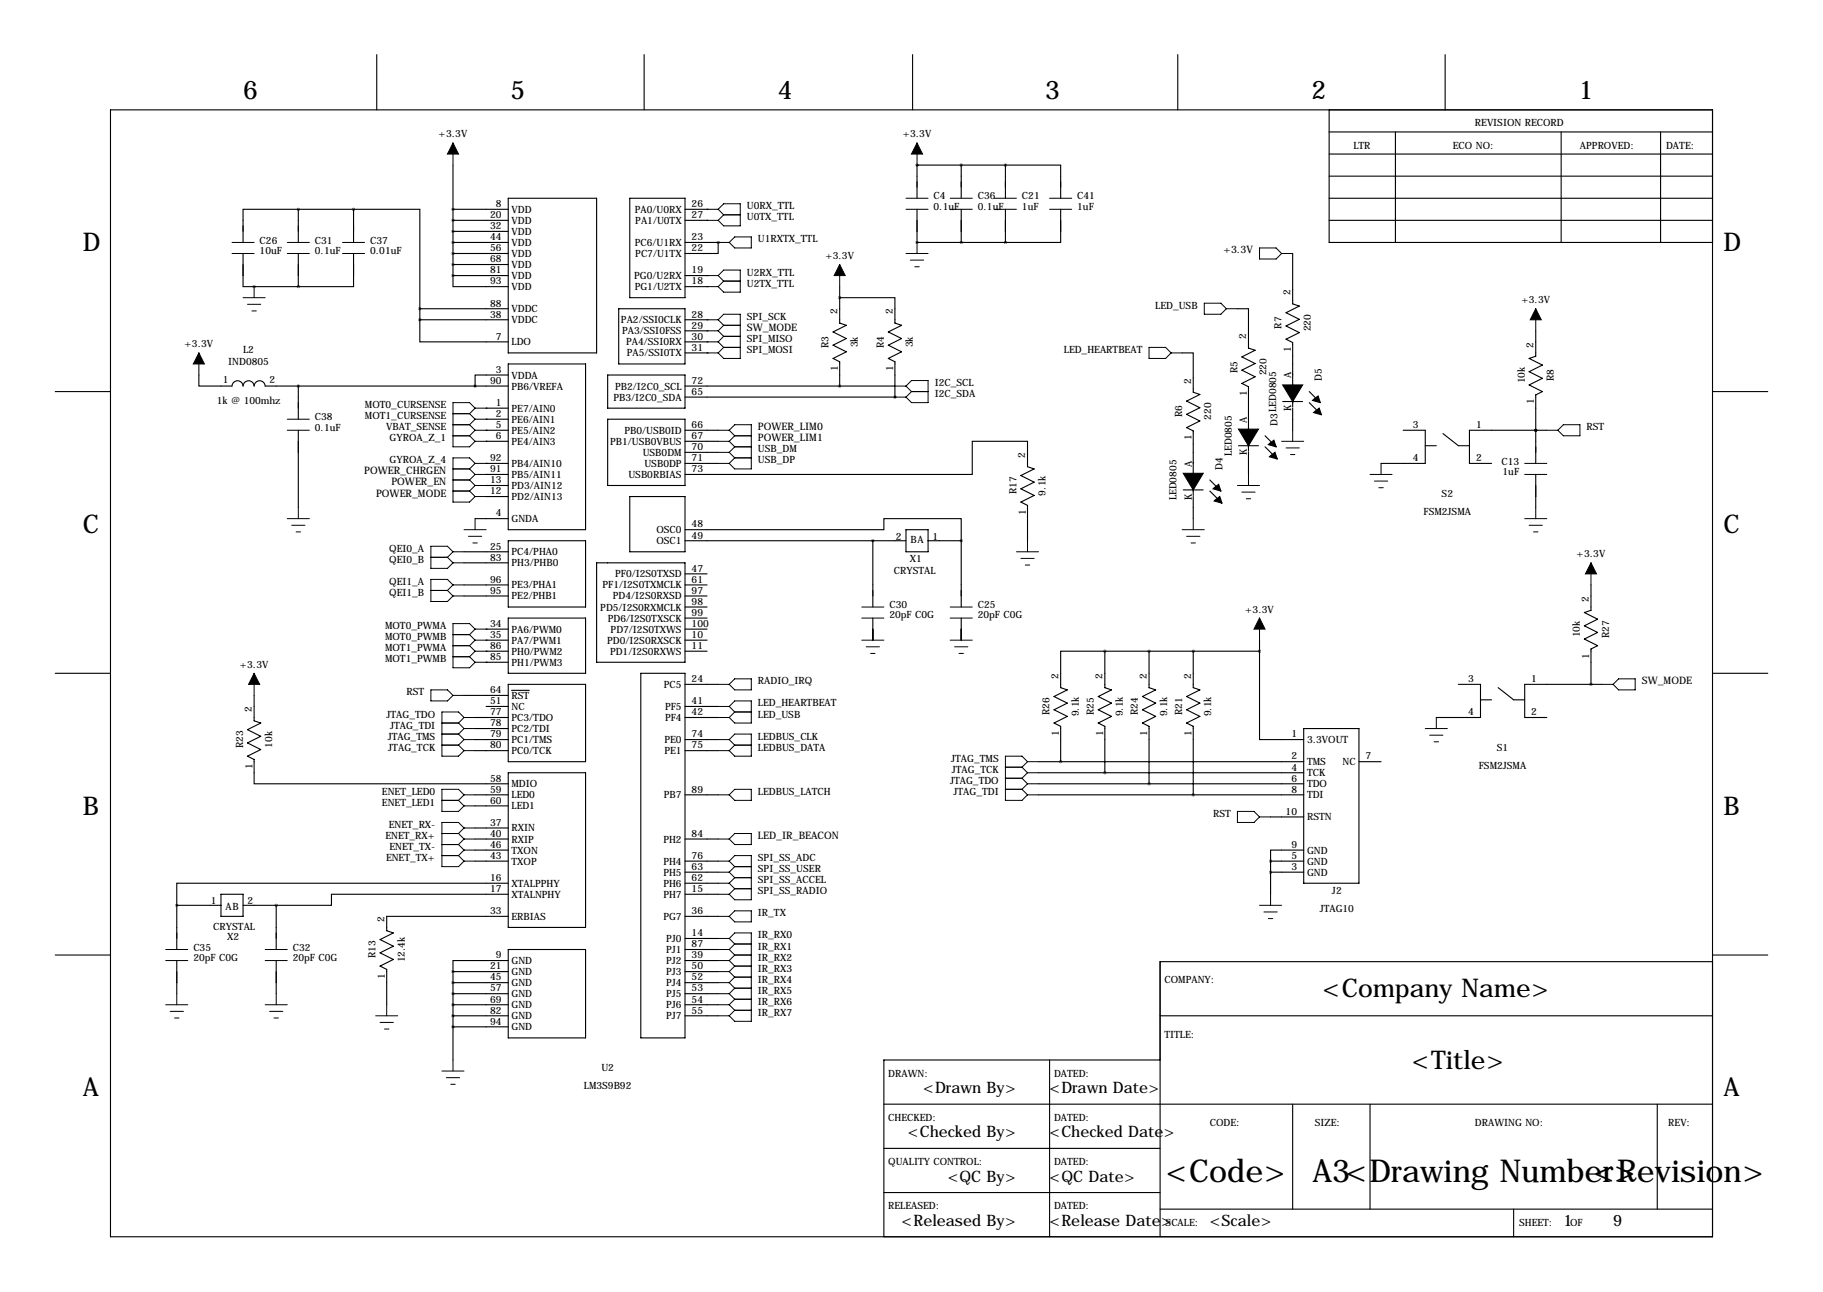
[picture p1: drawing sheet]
<svg xmlns="http://www.w3.org/2000/svg" width="419mm" height="297mm" viewBox="0 0 419 297" stroke-linecap="round" stroke-linejoin="round" font-family="sans-serif">
<g fill="none" stroke="#000" stroke-width=".25">
<path d="M86.6 12.6v12.7M148.1 12.6v12.7M209.8 12.6v12.7M270.8 12.6v12.7M332.2 12.6v12.7M25.4 25.3h368.3v259h-368.3zM104.1 38v25.4M210.8 38h.1M210.8 38v7.6M210.8 38h20.3M221 38v7.6M231.1 38h12.7v7.6"/>
<path d="M231.1 38v7.6M305.6 30.3h88.1M305.6 35.4h88.1M305.6 25.3v30.4h88.1M320.8 30.3v25.4M358.9 30.3v25.4M381.8 30.3v25.4M55.9 58.3v7.6h2.5M68.6 48.1h-12.7v7.6M68.6 48.1h12.7M68.6 48.1v7.6M68.6 58.3v7.6"/>
<path d="M81.3 48.1h15.2v22.9M81.3 58.3v7.6h-12.7M81.3 48.1v7.6M104.1 50.7h12.7M104.1 55.7h12.7M104.1 48.1h12.7M104.1 58.3h12.7M104.1 53.2h12.7M116.8 45.6h20.4v35.5h-20.4zM144.8 45.6h12.7v22.8h-12.7zM157.5 50.7h5.1M157.5 55.7h7.6"/>
<path d="M157.5 48.1h5.1M162.6 48.1h.1M162.6 50.7h.1M165.1 55.7h.1M165.1 55.7v2.6h-7.6M210.8 55.7h.1M210.8 55.7h20.3M210.8 48.1v7.6M221 48.1v7.6M231.1 48.1v7.6M243.8 48.1v7.6h-12.7M297.2 58.3v11.6l1.5 .5-3 1.5 3 1.5-3 1.5 3 1.6-3 1.5 1.5 .8v14.8"/>
<path d="M305.6 40.5h88.1M305.6 45.6h88.1M305.6 50.7h88.1M58.4 65.9h.1M58.4 65.9h10.2M96.5 73.5v5.1h20.3M96.5 71h20.3M96.5 73.5h20.3M96.5 71v2.5M104.1 63.4v2.5h12.7M104.1 63.4h12.7M104.1 60.8h12.7"/>
<path d="M142.2 71h15.3v12.7h-15.3zM157.5 78.6h5.1M157.5 65.9h5.1M157.5 63.4h5.1M157.5 73.5h5.1M157.5 76.1h5.1M162.6 73.5h.1M162.6 78.6h.1M162.6 63.4h.1M162.6 65.9h.1M162.6 76.1h.1M193 68.4h12.7v5.9l1.6 .5-3.1 1.5 3.1 1.5-3.1 1.6 3.1 1.5-3.1 1.5 1.5 .8v8.1"/>
<path d="M193 65.9v8.4l1.6 .5-3.1 1.5 3.1 1.5-3.1 1.6 3.1 1.5-3.1 1.5 1.5 .8v5.6M284.5 71h2.5v9l1.5 .5-3 1.6 3 1.5-3 1.5 3 1.5-3 1.5 1.5 .8v14.8M353.1 76.1v5.8l-1.6 .5 3.1 1.5-3.1 1.6 3.1 1.5-3.1 1.5 3.1 1.5-1.5 .8v15.7M12.7 90h12.7M45.7 86.2v2.6l7.6-.1a1.27 1.27 0 0 1 1.3-1.2 1.27 1.27 0 0 1 1.3 1.3 1.27 1.27 0 0 1 1.2-1.3 1.27 1.27 0 0 1 1.3 1.3 1.27 1.27 0 0 1 1.3-1.3 1.27 1.27 0 0 1 1.3 1.3h55.8M68.6 88.8v7.6M68.6 98.9v17.8M111.8 93.8h.1M111.8 96.4h.1M111.8 98.9h.1M111.8 93.8h5M111.8 96.4h5"/>
<path d="M111.8 98.9h5M116.8 86.2h-7.6v2.6M116.8 83.7h17.8v38.1h-17.8zM139.7 86.2h17.8v7.6h-17.8zM139.7 96.4h17.8v15.2h-17.8zM157.5 81.1h5.1M157.5 98.9h7.6M157.5 91.3h48.2M157.5 88.8h48.2M162.6 81.1h.1M205.7 91.3h.1M271.8 81.1h2.5v9.1l1.5 .5-3 1.5 3 1.5-3 1.6 3 1.5-3 1.5 1.5 .8v14.8"/>
<path d="M294.9 92.3h4.6M297.2 93.8v5.1M301 90l2.5 2.6M301 92.6l2.5 2.5M322.6 98.9h5.1v7.6h-10.2M331.7 99.7l3.6 2.8h2.5M353.1 98.9h.1M355.6 98.9h-17.8v7.6h5.1M393.7 90h12.7M109.2 119.2h7.6M111.8 101.5h.1M111.8 106.5h.1"/>
<path d="M111.8 109.1h.1M111.8 111.6h.1M111.8 114.2h.1M111.8 111.6h5M111.8 114.2h5M111.8 101.5h5M111.8 106.5h5M111.8 109.1h5M144.8 114.2h12.7v12.7h-12.7zM157.5 109.1h66v-7.6h12.7v5.8l1.5 .5-3 1.5 3 1.6-3 1.5 3 1.5-3 1.5 1.5 .8v8.1M157.5 101.5h7.6M157.5 104h7.6"/>
<path d="M157.5 106.5h7.6M272 112.6h4.6M274.3 114.2v5M278.1 110.3l2.6 2.6M278.1 112.9l2.6 2.5M284.7 102.5h4.6M287 104v5.1M290.8 100.2l2.6 2.5M290.8 102.7l2.6 2.6M327.7 102.5h2.5M353.1 109.1v7.6M106.7 126.9h10.1"/>
<path d="M106.7 129.4h10.1M106.7 134.5h10.1M106.7 137h10.1M116.8 124.3h17.8v15.3h-17.8zM137.2 129.4h20.3v22.9h-20.3zM157.5 121.8h45.7v-2.6h17.8v5.1M157.5 124.3h50.8M157.5 139.6h5.1M157.5 131.9h5.1M157.5 134.5h5.1M157.5 137h5.1M200.7 124.3v15.3"/>
<path d="M208.3 121.8h5.1v5.1h-5.1zM213.4 124.3h7.6M221 124.3v15.3M365.8 134.5v5.8l-1.6 .5 3.1 1.6-3.1 1.5 3.1 1.5-3.1 1.5 3.1 1.5-1.5 .8v8.1M12.7 154.8h12.7M58.4 159.9v5.8l1.5 .5-3 1.6 3 1.5-3 1.5 3 1.5-3 1.5 1.5 .8v5.6h58.4M106.7 159.9h10.1M111.8 144.6h.1M111.8 147.2h.1M111.8 149.7h.1M111.8 152.3h.1M111.8 152.3h5"/>
<path d="M111.8 147.2h5M111.8 149.7h5M111.8 144.6h5M116.8 142.1h17.8v12.7h-17.8zM116.8 157.3h17.8v17.8h-17.8zM117.6 158.7h4.1M147.3 154.8h10.2v83.8h-10.2zM157.5 157.3h7.6M157.5 142.1h5.1M157.5 147.2h5.1M157.5 149.7h5.1M157.5 144.6h5.1"/>
<path d="M200.7 142.1v5.1M221 142.1v5.1M254 149.7h-10.2v8.4l1.6 .5-3.1 1.5 3.1 1.6-3.1 1.5 3.1 1.5-3.1 1.5 1.5 .8v8.1M254 149.7h35.6M254 149.7v8.4l1.5 .5-3 1.5 3 1.6-3 1.5 3 1.5-3 1.5 1.5 .8v10.7M264.2 149.7v8.4l1.5 .5-3.1 1.5 3.1 1.6-3.1 1.5 3.1 1.5-3.1 1.5 1.6 .8v13.2M274.3 149.7v8.4l1.5 .5-3 1.5 3 1.6-3 1.5 3 1.5-3 1.5 1.5 .8v15.7M289.6 149.7v20.3h10.1M289.6 147.2v2.5M335.3 157.3h5.1v7.7h-10.2M344.4 158.1l3.6 2.8h2.5M368.3 157.3h-17.8v7.7h5.1"/>
<path d="M393.7 154.8h12.7M109.2 165h7.6M109.2 170h7.6M109.2 172.6h7.6M109.2 167.5h7.6M111.8 162.4h5M116.8 177.7h17.8v35.5h-17.8zM157.5 162.4h7.6M157.5 165h7.6M157.5 170h7.6M157.5 172.6h7.6M238.8 175.1h60.9"/>
<path d="M238.8 177.7h60.9M299.7 167.5h12.7v35.6h-12.7zM312.4 175.1h5.1M340.4 160.9h2.5M109.2 190.4h7.6M109.2 192.9h7.6M109.2 198h7.6M109.2 195.4h7.6M109.2 182.7h7.6M109.2 185.3h7.6M157.5 192.9h7.6M157.5 198h7.6"/>
<path d="M157.5 182.7h7.6M238.8 180.2h60.9M238.8 182.7h60.9M292.1 198h7.6M292.1 187.8h7.6M292.1 198v7.6M299.7 195.4h-7.6v2.6M12.7 219.6h12.7M40.6 208.1v10.2M40.6 208.1h10.2M50.8 205.6h5.1v5.1h-5.1zM55.9 208.1h7.6"/>
<path d="M63.5 208.1v10.2M116.8 205.6h-40.6v2.5h-12.7M116.8 203.1h-76.2v5M116.8 218.3h17.8v20.3h-17.8zM116.8 210.7h-27.9v3.3l1.5 .5-3 1.5 3 1.5-3 1.6 3 1.5-3 1.5 1.5 .8v8.1M157.5 218.3h7.6M157.5 215.8h7.6M157.5 205.6h7.6M157.5 203.1h7.6M157.5 210.7h7.6M157.5 200.5h7.6M292.1 200.5h7.6"/>
<path d="M393.7 219.6h12.7M40.6 220.8v7.7M63.5 220.8v7.7M104.1 233.5h12.7M104.1 223.4h12.7M104.1 225.9h12.7M104.1 228.5h12.7M104.1 231h12.7M104.1 236.1h12.7M104.1 223.4v20.3M116.8 220.8h-12.7v2.6M157.5 233.5h7.6"/>
<path d="M157.5 220.8h7.6M157.5 223.4h7.6M157.5 225.9h7.6M157.5 228.5h7.6M157.5 231h7.6M266.7 233.5h127M393.7 221.1h-127v63.2M203.2 253.9h190.5M241.3 243.7v40.6M266.7 243.7h-63.5v40.6M297.2 253.9v24.1M315 253.9v24.1"/>
<path d="M381 253.9v24.1M203.2 264h63.5M203.2 274.2h63.5M266.7 278h127M348 278v6.3"/>
</g>
<g fill="none" stroke="#000" stroke-width=".23">
<path d="M104.1 32.9v5.1M210.8 32.9v5.1M53.3 55.7h5.1M53.3 58.3h5.1M66 55.7h5.1M66 58.3h5.1M78.7 55.7h5.1M78.7 58.3h5.1M162.6 48.1h2.5M162.6 50.7h2.5M165.1 55.7h2.5M165.1 48.1l1.3-1.3h3.8v5.1h-3.8l-1.3-1.2"/>
<path d="M165.1 48.1l1.3 1.3M166.4 49.4h3.8M166.4 49.4l-1.3 1.3M167.6 55.7l1.3-1.2h3.8v2.5h-3.8zM208.3 45.6h5.1M208.3 48.1h5.1M208.3 58.3h5.1M209.3 59.8h3M210.8 55.7v2.6M218.4 45.6h5.1M218.4 48.1h5.1M228.6 45.6h5.1"/>
<path d="M228.6 48.1h5.1M241.3 45.6h5.1M241.3 48.1h5.1M289.6 57h3.8l1.2 1.3-1.2 1.2h-3.8zM294.6 58.3h2.6M55.9 68.4h5.1M56.9 70h3M57.9 71.5h1M58.4 65.9v2.5M162.6 73.5h2.5M162.6 78.6h2.5M162.6 63.4h2.5"/>
<path d="M162.6 65.9h2.5M162.6 76.1h2.5M165.1 73.5l1.3-1.3h3.8v10.2h-3.8l-1.3-1.3M165.1 73.5l1.3 1.3M165.1 63.4l1.3-1.3h3.8v5.1h-3.8l-1.3-1.3M165.1 78.6l1.3 1.3M165.1 63.4l1.3 1.2M165.1 76.1l1.3 1.2M166.4 64.6l-1.3 1.3M166.4 74.8l-1.3 1.3M166.4 74.8h3.8M166.4 79.9h3.8"/>
<path d="M166.4 77.3h3.8M166.4 77.3l-1.3 1.3M166.4 79.9l-1.3 1.2M166.4 64.6h3.8M193 60.8v5.1M210.3 61.3h1M264.2 79.9h3.8l1.2 1.2-1.2 1.3h-3.8zM276.9 69.7h3.8l1.2 1.3-1.2 1.2h-3.8zM281.9 71h2.6M353.1 71v5.1M45.7 81.1v5.1M66 96.4h5.1"/>
<path d="M66 98.9h5.1M104.1 97.6h3.8M104.1 95.1h3.8M107.9 95.1l1.3 1.3M107.9 97.6l1.3 1.3M109.2 96.4h2.6M109.2 98.9h2.6M109.2 93.8l-1.3-1.2h-3.8v10.1h3.8l1.3-1.2M109.2 93.8h2.6M109.2 93.8l-1.3 1.3M109.2 96.4l-1.3 1.2M109.2 98.9l-1.3 1.3"/>
<path d="M162.6 81.1h2.5M165.1 98.9h2.5M167.6 98.9l1.3-1.3h3.8v10.2h-3.8l-1.3-1.3M167.6 98.9l1.3 1.3M205.7 91.3h2.6M205.7 88.8h2.6M208.3 88.8l1.2-1.3h3.9v5.1h-3.9l-1.2-1.3M208.3 88.8l1.2 1.2M209.5 90h3.9M209.5 90l-1.2 1.3M269.2 81.1h2.6M297.2 98.9v2.6"/>
<path d="M355.6 98.9h2.5M359.4 97.6h3.8v2.6h-3.8l-1.3-1.3zM66 119.2h5.1M68.6 116.7v2.5M104.1 100.2h3.8M104.1 107.8h3.8M104.1 110.3h3.8M104.1 112.9h3.8M107.9 100.2l1.3 1.3M107.9 107.8l1.3 1.3M107.9 110.3l1.3 1.3M107.9 112.9l1.3 1.3"/>
<path d="M109.2 106.5h2.6M109.2 109.1h2.6M109.2 106.5l-1.3-1.2h-3.8v10.1h3.8l1.3-1.2M109.2 106.5l-1.3 1.3M109.2 111.6h2.6M109.2 119.2v2.6M109.2 101.5h2.6M109.2 109.1l-1.3 1.2M109.2 111.6l-1.3 1.3M109.2 114.2h2.6M165.1 106.5h2.5M165.1 104h2.5"/>
<path d="M165.1 101.5h2.5M167.6 104l1.3 1.3M167.6 101.5l1.3 1.2M168.9 100.2h3.8M168.9 102.7l-1.3 1.3M168.9 105.3l-1.3 1.2M168.9 105.3h3.8M168.9 102.7h3.8M168.9 100.2l-1.3 1.3M274.3 119.2v2.6M284.5 111.6h5.1M285.5 113.1h3"/>
<path d="M286.5 114.7h1M287 109.1v2.5M294.6 101.5h5.1M295.7 103h3M296.7 104.5h1M315 109.1h5M316 110.6h3M317 112.1h1M317.5 106.5v2.6M350.5 106.5h5.1M350.5 109.1h5.1M350.5 119.2h5.1"/>
<path d="M353.1 116.7v2.5M67.1 120.8h3M68.1 122.3h1M99.1 128.1h3.8M99.1 135.7h3.8M102.9 128.1l1.2 1.3M102.9 135.7l1.2 1.3M104.1 126.9l-1.2-1.3h-3.8v5.1h3.8l1.2-1.3M104.1 134.5l-1.2-1.3h-3.8v5.1h3.8l1.2-1.3M104.1 126.9h2.6M104.1 126.9l-1.2 1.2M104.1 129.4h2.6"/>
<path d="M104.1 134.5h2.6M104.1 134.5l-1.2 1.2M104.1 137h2.6M106.7 121.8h5.1M107.7 123.3h3M108.7 124.8h1M198.1 139.6h5.1M218.4 139.6h5.1M233.7 126.9h5.1M234.7 128.4h3M235.7 129.9h1M236.2 124.3v2.6"/>
<path d="M271.8 121.8h5.1M272.8 123.3h3M273.8 124.8h1M351.5 120.8h3.1M352.6 122.3h1M365.8 129.4v5.1M58.4 154.8v5.1M99.1 158.6h3.8l1.2 1.3-1.2 1.2h-3.8zM104.1 159.9h2.6M104.1 145.9h3.8M104.1 148.4h3.8M104.1 151h3.8"/>
<path d="M107.9 145.9l1.3 1.3M107.9 148.4l1.3 1.3M107.9 151l1.3 1.3M109.2 144.6l-1.3-1.2h-3.8v10.1h3.8l1.3-1.2M109.2 147.2h2.6M109.2 144.6h2.6M109.2 144.6l-1.3 1.3M109.2 147.2l-1.3 1.2M109.2 149.7h2.6M109.2 149.7l-1.3 1.3M109.2 152.3h2.6M165.1 157.3h2.5"/>
<path d="M168.9 156.1h3.8v2.5h-3.8l-1.3-1.3zM198.1 142.1h5.1M198.1 147.2h5.1M199.1 148.7h3.1M200.2 150.2h1M200.7 144.6v2.6M218.4 142.1h5.1M218.4 147.2h5.1M219.5 148.7h3M220.5 150.2h1M221 144.6v2.6M289.6 142.1v5.1"/>
<path d="M368.3 157.3h2.5M370.8 157.3l1.3-1.2h3.8v2.5h-3.8zM101.6 166.2h3.8M101.6 168.8h3.8M101.6 171.3h3.8M105.4 166.2l1.3 1.3M105.4 168.8l1.3 1.2M105.4 171.3l1.3 1.3M106.7 165l-1.3-1.3h-3.8v10.1h3.8l1.3-1.2M106.7 165h2.5M106.7 165l-1.3 1.2M106.7 167.5h2.5"/>
<path d="M106.7 167.5l-1.3 1.3M106.7 170h2.5M106.7 170l-1.3 1.3M106.7 172.6h2.5M165.1 165h2.5M165.1 170h2.5M165.1 172.6h2.5M165.1 162.4h2.5M167.6 162.4l1.3-1.3h3.8v5.1h-3.8l-1.3-1.2M167.6 170l1.3-1.2h3.8v5h-3.8l-1.3-1.2M167.6 162.4l1.3 1.3M167.6 170l1.3 1.3"/>
<path d="M168.9 163.7h3.8M168.9 171.3h3.8M168.9 163.7l-1.3 1.3M168.9 171.3l-1.3 1.3M231.1 176.4h3.8M231.1 178.9h3.8M234.9 176.4l1.3 1.3M234.9 178.9l1.3 1.3M236.2 175.1l-1.3-1.3h-3.8v10.2h3.8l1.3-1.3M236.2 175.1h2.6M236.2 175.1l-1.3 1.3M236.2 177.7h2.6"/>
<path d="M236.2 177.7l-1.3 1.2M327.7 167.5h5M328.7 169h3M329.7 170.5h1M330.2 165v2.5M101.6 184h3.8M101.6 191.6h3.8M101.6 194.2h3.8M101.6 196.7h3.8M105.4 184l1.3 1.3M105.4 191.6l1.3 1.3M105.4 194.2l1.3 1.2"/>
<path d="M105.4 196.7l1.3 1.3M106.7 192.9l-1.3 1.3M106.7 182.7h2.5M106.7 182.7l-1.3 1.3M106.7 182.7l-1.3-1.2h-3.8v5h3.8l1.3-1.2M106.7 190.4l-1.3-1.3h-3.8v10.1h3.8l1.3-1.2M106.7 185.3h2.5M106.7 190.4h2.5M106.7 190.4l-1.3 1.2M106.7 192.9h2.5M106.7 195.4h2.5M106.7 195.4l-1.3 1.3"/>
<path d="M106.7 198h2.5M165.1 182.7h2.5M165.1 192.9h2.5M165.1 198h2.5M167.6 192.9l1.3-1.3h3.8v2.6h-3.8zM167.6 198l1.3-1.3h3.8v10.2h-3.8l-1.3-1.3M167.6 198l1.3 1.2M168.9 181.5h3.8v2.5h-3.8l-1.3-1.3zM168.9 199.2h3.8M168.9 199.2l-1.3 1.3M231.1 181.5h3.8M234.9 181.5l1.3 1.2"/>
<path d="M236.2 182.7h2.6M236.2 180.2h2.6M236.2 180.2l-1.3 1.3M284.5 186.5h3.8l1.3 1.3-1.3 1.3h-3.8zM289.6 187.8h2.5M38.1 218.3h5.1M61 218.3h5M165.1 218.3h2.5M165.1 215.8h2.5M165.1 210.7h2.5M165.1 200.5h2.5M165.1 203.1h2.5"/>
<path d="M165.1 205.6h2.5M167.6 215.8l1.3 1.2M167.6 215.8l1.3-1.3h3.8v20.3h-3.8l-1.3-1.3M167.6 218.3l1.3 1.3M167.6 200.5l1.3 1.3M167.6 203.1l1.3 1.2M168.9 217h3.8M168.9 209.4h3.8v2.5h-3.8l-1.3-1.2zM168.9 219.6h3.8M168.9 217l-1.3 1.3M168.9 219.6l-1.3 1.2M168.9 201.8h3.8"/>
<path d="M168.9 204.3h3.8M168.9 201.8l-1.3 1.3M168.9 204.3l-1.3 1.3M289.6 208.1h5M290.6 209.7h3M291.6 211.2h1M292.1 205.6v2.5M38.1 220.8h5.1M38.1 231h5.1M39.1 232.5h3.1M40.1 234h1M40.6 228.5v2.5"/>
<path d="M61 220.8h5M61 231h5M62 232.5h3M63 234h1M63.5 228.5v2.5M86.4 233.5h5M87.4 235.1h3M88.4 236.6h1M88.9 231v2.5M165.1 220.8h2.5M165.1 231h2.5M165.1 223.4h2.5"/>
<path d="M165.1 225.9h2.5M165.1 228.5h2.5M165.1 233.5h2.5M167.6 220.8l1.3 1.3M167.6 223.4l1.3 1.2M167.6 225.9l1.3 1.3M167.6 228.5l1.3 1.2M167.6 231l1.3 1.3M168.9 222.1h3.8M168.9 224.6h3.8M168.9 222.1l-1.3 1.3M168.9 227.2h3.8"/>
<path d="M168.9 224.6l-1.3 1.3M168.9 229.7h3.8M168.9 227.2l-1.3 1.3M168.9 232.3h3.8M168.9 229.7l-1.3 1.3M168.9 232.3l-1.3 1.2M101.6 246.2h5.1M102.6 247.8h3.1M103.6 249.3h1M104.1 243.7v2.5"/>
</g>
<path d="M284.7 98.7h2.3v3.8zM287 98.7h2.3l-2.3 3.8zM294.9 88.5h2.3v3.8zM297.2 88.5h2.3l-2.3 3.8zM301.8 92.1l1.2-1.1 .5 1.6zM302.3 94.6l1-.8 .5 1.6-1.8-.5zM272 108.8h2.3v3.8zM274.3 108.8h2.3l-2.3 3.8zM278.9 112.4l1.3-1 .5 1.5zM279.1 115.2l1.3-1 .5 1.5zM291.6 102.2l1.3-1 .5 1.5zM292.1 104.8l1-.8 .5 1.5-1.8-.5z" fill="#000" stroke="#000" stroke-width=".25"/>
<path d="M104.1 32.9l1.3 2.5h-2.5zM210.8 32.9l1.3 2.5h-2.6zM193 60.8l1.3 2.6h-2.5zM353.1 71l1.2 2.5h-2.5zM45.7 81.1l1.3 2.6h-2.6zM365.8 129.4l1.2 2.5h-2.5zM58.4 154.8l1.3 2.5h-2.6zM289.6 142.1l1.2 2.5h-2.5z" fill="#000" stroke="#000" stroke-width=".23"/>
<path d="M231.1 38a.05 .05 0 0 0 .1 0 .05 .05 0 0 0-.1 0zM231.1 55.7a.05 .05 0 0 0 .1 0 .05 .05 0 0 0-.1 0zM104.1 223.4a.05 .05 0 0 0 .1 0 .05 .05 0 0 0-.1 0zM104.1 225.9a.05 .05 0 0 0 .1 0 .05 .05 0 0 0-.1 0zM104.1 228.5a.05 .05 0 0 0 .1 0 .05 .05 0 0 0-.1 0zM104.1 231a.05 .05 0 0 0 .1 0 .05 .05 0 0 0-.1 0zM104.1 233.5a.05 .05 0 0 0 .1 0 .05 .05 0 0 0-.1 0zM104.1 236.1a.05 .05 0 0 0 .1 0 .05 .05 0 0 0-.1 0zM40.6 208.1a.05 .05 0 0 0 .1 0 .05 .05 0 0 0-.1 0zM104.1 48.1a.05 .05 0 0 0 .1 0 .05 .05 0 0 0-.1 0zM104.1 50.7a.05 .05 0 0 0 .1 0 .05 .05 0 0 0-.1 0zM104.1 53.2a.05 .05 0 0 0 .1 0 .05 .05 0 0 0-.1 0zM104.1 55.7a.05 .05 0 0 0 .1 0 .05 .05 0 0 0-.1 0zM104.1 58.3a.05 .05 0 0 0 .1 0 .05 .05 0 0 0-.1 0zM104.1 60.8a.05 .05 0 0 0 .1 0 .05 .05 0 0 0-.1 0zM104.1 63.4a.05 .05 0 0 0 .1 0 .05 .05 0 0 0-.1 0zM193 68.4a.05 .05 0 0 0 .1 0 .05 .05 0 0 0-.1 0zM205.7 91.3a.05 .05 0 0 0 .1 0 .05 .05 0 0 0-.1 0zM193 88.8a.05 .05 0 0 0 .1 0 .05 .05 0 0 0-.1 0zM200.6 124.3a.05 .05 0 0 0 .1 0 .05 .05 0 0 0-.1 0zM353 98.9a.05 .05 0 0 0 .1 0 .05 .05 0 0 0-.1 0zM353 98.9a.05 .05 0 0 0 .1 0 .05 .05 0 0 0-.1 0zM289.5 149.7a.05 .05 0 0 0 .1 0 .05 .05 0 0 0-.1 0zM264.1 149.7a.05 .05 0 0 0 .1 0 .05 .05 0 0 0-.1 0zM243.8 175.1a.05 .05 0 0 0 .1 0 .05 .05 0 0 0-.1 0zM264.1 180.2a.05 .05 0 0 0 .1 0 .05 .05 0 0 0-.1 0zM365.7 157.3a.05 .05 0 0 0 .1 0 .05 .05 0 0 0-.1 0z" fill="#000" stroke="#000" stroke-width=".63"/>
<g font-size="7.3">
<text x="268" y="271.6">&lt;Code&gt;</text>
<text x="301.7" y="271.6">A3&lt;Drawing Number&gt;</text>
<text x="366.3" y="271.6">&lt;Revision&gt;</text>
</g>
<g font-size="5.9">
<text x="55.9" y="22.7">6</text>
<text x="117.3" y="22.7">5</text>
<text x="178.8" y="22.7">4</text>
<text x="240.3" y="22.7">3</text>
<text x="301.5" y="22.7">2</text>
<text x="363" y="22.7">1</text>
<text x="19" y="57.8">D</text>
<text x="396.2" y="57.8">D</text>
<text x="19" y="122.5">C</text>
<text x="396.2" y="122.5">C</text>
<text x="19" y="187.3">B</text>
<text x="396.2" y="187.3">B</text>
<text x="304.1" y="229.3">&lt;Company Name&gt;</text>
<text x="324.6" y="245.8">&lt;Title&gt;</text>
<text x="19" y="252.1">A</text>
<text x="396.2" y="252.1">A</text>
</g>
<g font-size="3.6">
<text x="212.3" y="251.3">&lt;Drawn By&gt;</text>
<text x="241.3" y="251.3">&lt;Drawn Date&gt;</text>
<text x="208.7" y="261.5">&lt;Checked By&gt;</text>
<text x="241.3" y="261.5">&lt;Checked Date&gt;</text>
<text x="217.9" y="271.6">&lt;QC By&gt;</text>
<text x="241.3" y="271.6">&lt;QC Date&gt;</text>
<text x="207.3" y="281.8">&lt;Released By&gt;</text>
<text x="241.3" y="281.8">&lt;Release Date&gt;</text>
<text x="278.1" y="281.8">&lt;Scale&gt;</text>
<text x="359.4" y="281.8">1</text>
<text x="370.8" y="281.8">9</text>
</g>
<g font-size="2.4">
<text x="281.2" y="58.3">+3.3V</text>
<text x="171.7" y="76.1">SW_MODE</text>
<text x="174.2" y="98.9">POWER_LIM0</text>
<text x="174.2" y="101.5">POWER_LIM1</text>
<text x="83.7" y="109.1">POWER_CHRGEN</text>
<text x="90" y="111.6">POWER_EN</text>
<text x="86.5" y="114.2">POWER_MODE</text>
<text x="377.4" y="157.3">SW_MODE</text>
<text x="174.2" y="192.9">LED_IR_BEACON</text>
</g>
<g font-size="2.3">
<text x="339.1" y="29.1">REVISION RECORD</text>
<text x="100.8" y="31.6">+3.3V</text>
<text x="207.5" y="31.6">+3.3V</text>
<text x="311.1" y="34.1">LTR</text>
<text x="334" y="34.1">ECO NO:</text>
<text x="363.2" y="34.1">APPROVED:</text>
<text x="383" y="34.1">DATE:</text>
<text x="114" y="47.6">8</text>
<text x="159" y="47.6">26</text>
<text x="214.6" y="45.8">C4</text>
<text x="224.8" y="45.8">C36</text>
<text x="234.9" y="45.8">C21</text>
<text x="247.6" y="45.8">C41</text>
<text x="112.7" y="50.2">20</text>
<text x="112.7" y="52.7">32</text>
<text x="117.6" y="48.9">VDD</text>
<text x="117.6" y="51.5">VDD</text>
<text x="145.9" y="48.9">PA0/U0RX</text>
<text x="146" y="51.5">PA1/U0TX</text>
<text x="159" y="50.2">27</text>
<text x="171.7" y="48.1">U0RX_TTL</text>
<text x="171.7" y="50.7">U0TX_TTL</text>
<text x="214.6" y="48.2">0.1uF</text>
<text x="224.8" y="48.2">0.1uF</text>
<text x="234.9" y="48.2">1uF</text>
<text x="247.6" y="48.2">1uF</text>
<text x="59.7" y="56">C26</text>
<text x="59.7" y="58.4">10uF</text>
<text x="72.4" y="56">C31</text>
<text x="72.4" y="58.4">0.1uF</text>
<text x="85.1" y="56">C37</text>
<text x="85.1" y="58.4">0.01uF</text>
<text x="112.7" y="55.2">44</text>
<text x="112.7" y="57.8">56</text>
<text x="117.6" y="54">VDD</text>
<text x="117.6" y="56.5">VDD</text>
<text x="117.6" y="59.1">VDD</text>
<text x="145.9" y="56.5">PC6/U1RX</text>
<text x="146" y="59.1">PC7/U1TX</text>
<text x="159" y="57.8">22</text>
<text x="159" y="55.2">23</text>
<text x="174.2" y="55.7">U1RXTX_TTL</text>
<text x="189.7" y="59.5">+3.3V</text>
<text x="112.7" y="60.3">68</text>
<text x="112.7" y="62.9">81</text>
<text x="112.7" y="65.4">93</text>
<text x="117.6" y="61.6">VDD</text>
<text x="117.6" y="64.2">VDD</text>
<text x="145.8" y="64.2">PG0/U2RX</text>
<text x="159" y="65.4">18</text>
<text x="159" y="62.9">19</text>
<text x="171.7" y="63.4">U2RX_TTL</text>
<text x="171.7" y="65.9">U2TX_TTL</text>
<text x="112.7" y="70.5">88</text>
<text x="117.6" y="71.8">VDDC</text>
<text x="117.6" y="66.7">VDD</text>
<text x="145.9" y="66.7">PG1/U2TX</text>
<text x="265.6" y="71">LED_USB</text>
<text x="296.7" y="67.9" transform="rotate(-90 296.7 67.9)">2</text>
<text x="349.8" y="69.7">+3.3V</text>
<text x="112.7" y="73">38</text>
<text x="117.6" y="74.3">VDDC</text>
<text x="142.8" y="74.3">PA2/SSI0CLK</text>
<text x="143" y="76.9">PA3/SSI0FSS</text>
<text x="159" y="73">28</text>
<text x="159" y="75.6">29</text>
<text x="171.7" y="73.5">SPI_SCK</text>
<text x="192.5" y="72.3" transform="rotate(-90 192.5 72.3)">2</text>
<text x="205.2" y="72.3" transform="rotate(-90 205.2 72.3)">2</text>
<text x="294.6" y="75.6" transform="rotate(-90 294.6 75.6)">R7</text>
<text x="301.3" y="76.2" transform="rotate(-90 301.3 76.2)">220</text>
<text x="42.4" y="79.9">+3.3V</text>
<text x="55.9" y="81.1">L2</text>
<text x="114" y="78.1">7</text>
<text x="117.6" y="79.4">LDO</text>
<text x="143.9" y="79.4">PA4/SSI0RX</text>
<text x="144.1" y="81.9">PA5/SSI0TX</text>
<text x="159" y="78.1">30</text>
<text x="159" y="80.6">31</text>
<text x="171.7" y="78.6">SPI_MISO</text>
<text x="171.7" y="81.1">SPI_MOSI</text>
<text x="190.5" y="80" transform="rotate(-90 190.5 80)">R3</text>
<text x="197.2" y="79.9" transform="rotate(-90 197.2 79.9)">3k</text>
<text x="203.2" y="80" transform="rotate(-90 203.2 80)">R4</text>
<text x="209.9" y="79.9" transform="rotate(-90 209.9 79.9)">3k</text>
<text x="244.6" y="81.1">LED_HEARTBEAT</text>
<text x="286.5" y="78" transform="rotate(-90 286.5 78)">2</text>
<text x="296.8" y="80.9" transform="rotate(-90 296.8 80.9)">1</text>
<text x="352.6" y="79.9" transform="rotate(-90 352.6 79.9)">2</text>
<text x="51.3" y="88">1</text>
<text x="52.5" y="84">IND0805</text>
<text x="62" y="88">2</text>
<text x="112.7" y="88.3">90</text>
<text x="114" y="85.7">3</text>
<text x="117.6" y="87">VDDA</text>
<text x="117.6" y="89.6">PB6/VREFA</text>
<text x="141.4" y="89.6">PB2/I2C0_SCL</text>
<text x="159" y="88.3">72</text>
<text x="192.6" y="85.4" transform="rotate(-90 192.6 85.4)">1</text>
<text x="205.3" y="85.4" transform="rotate(-90 205.3 85.4)">1</text>
<text x="214.9" y="88.8">I2C_SCL</text>
<text x="273.8" y="88.2" transform="rotate(-90 273.8 88.2)">2</text>
<text x="284.5" y="85.7" transform="rotate(-90 284.5 85.7)">R5</text>
<text x="291.2" y="86.3" transform="rotate(-90 291.2 86.3)">220</text>
<text x="296.8" y="87" transform="rotate(-90 296.8 87)">A</text>
<text x="303.9" y="87.7" transform="rotate(-90 303.9 87.7)">D5</text>
<text x="350.5" y="88.1" transform="rotate(-90 350.5 88.1)">10k</text>
<text x="357.2" y="87.6" transform="rotate(-90 357.2 87.6)">R8</text>
<text x="49.8" y="92.9">1k @ 100mhz</text>
<text x="83.9" y="93.8">MOT0_CURSENSE</text>
<text x="114" y="93.3">1</text>
<text x="114" y="95.9">2</text>
<text x="117.6" y="94.6">PE7/AIN0</text>
<text x="141" y="92.1">PB3/I2C0_SDA</text>
<text x="159" y="90.8">65</text>
<text x="214.9" y="91.3">I2C_SDA</text>
<text x="271.8" y="95.9" transform="rotate(-90 271.8 95.9)">R6</text>
<text x="286.6" y="91.1" transform="rotate(-90 286.6 91.1)">1</text>
<text x="296.8" y="94.5" transform="rotate(-90 296.8 94.5)">K</text>
<text x="352.7" y="93" transform="rotate(-90 352.7 93)">1</text>
<text x="72.4" y="96.6">C38</text>
<text x="72.4" y="99">0.1uF</text>
<text x="83.9" y="96.4">MOT1_CURSENSE</text>
<text x="88.8" y="98.9">VBAT_SENSE</text>
<text x="89.6" y="101.5">GYROA_Z_1</text>
<text x="114" y="98.4">5</text>
<text x="114" y="101">6</text>
<text x="117.6" y="97.2">PE6/AIN1</text>
<text x="117.6" y="99.7">PE5/AIN2</text>
<text x="143.5" y="99.7">PB0/USB0ID</text>
<text x="159" y="98.4">66</text>
<text x="159" y="101">67</text>
<text x="273.9" y="101.3" transform="rotate(-90 273.9 101.3)">1</text>
<text x="278.5" y="96.5" transform="rotate(-90 278.5 96.5)">220</text>
<text x="286.7" y="97.1" transform="rotate(-90 286.7 97.1)">A</text>
<text x="293.7" y="97.8" transform="rotate(-90 293.7 97.8)">D3LED0805</text>
<text x="324.8" y="98.4">3</text>
<text x="339.3" y="98.4">1</text>
<text x="364.7" y="98.9">RST</text>
<text x="89.6" y="106.5">GYROA_Z_4</text>
<text x="112.7" y="106">92</text>
<text x="117.6" y="102.3">PE4/AIN3</text>
<text x="117.6" y="107.3">PB4/AIN10</text>
<text x="140.2" y="102.3">PB1/USB0VBUS</text>
<text x="147.8" y="104.8">USB0DM</text>
<text x="148.2" y="107.3">USB0DP</text>
<text x="159" y="103.5">70</text>
<text x="159" y="106">71</text>
<text x="174.2" y="104">USB_DM</text>
<text x="174.2" y="106.5">USB_DP</text>
<text x="235.7" y="105.3" transform="rotate(-90 235.7 105.3)">2</text>
<text x="274" y="107.3" transform="rotate(-90 274 107.3)">A</text>
<text x="281" y="108" transform="rotate(-90 281 108)">D4</text>
<text x="283.2" y="104.9" transform="rotate(-90 283.2 104.9)">LED0805</text>
<text x="286.7" y="104.7" transform="rotate(-90 286.7 104.7)">K</text>
<text x="324.8" y="106">4</text>
<text x="339.3" y="106">2</text>
<text x="345.2" y="106.8">C13</text>
<text x="112.7" y="113.7">12</text>
<text x="112.7" y="111.1">13</text>
<text x="112.7" y="108.6">91</text>
<text x="117.6" y="112.4">PD3/AIN12</text>
<text x="117.6" y="109.9">PB5/AIN11</text>
<text x="144.5" y="109.9">USB0RBIAS</text>
<text x="159" y="108.6">73</text>
<text x="233.7" y="113.7" transform="rotate(-90 233.7 113.7)">R17</text>
<text x="240.4" y="113.9" transform="rotate(-90 240.4 113.9)">9.1k</text>
<text x="345.4" y="109.2">1uF</text>
<text x="114" y="118.7">4</text>
<text x="117.6" y="115">PD2/AIN13</text>
<text x="235.8" y="118.4" transform="rotate(-90 235.8 118.4)">1</text>
<text x="270.5" y="115" transform="rotate(-90 270.5 115)">LED0805</text>
<text x="274" y="114.8" transform="rotate(-90 274 114.8)">K</text>
<text x="327.3" y="118.3">FSM2JSMA</text>
<text x="331.4" y="114.2">S2</text>
<text x="117.6" y="120">GNDA</text>
<text x="150.9" y="122.6">OSC0</text>
<text x="150.9" y="125.1">OSC1</text>
<text x="159" y="121.3">48</text>
<text x="159" y="123.8">49</text>
<text x="205.9" y="124.1">2</text>
<text x="209.3" y="124.9">BA</text>
<text x="214.4" y="124.1">1</text>
<text x="89.5" y="126.9">QEI0_A</text>
<text x="89.5" y="129.4">QEI0_B</text>
<text x="112.7" y="126.4">25</text>
<text x="112.7" y="128.9">83</text>
<text x="117.6" y="127.7">PC4/PHA0</text>
<text x="117.6" y="130.2">PH3/PHB0</text>
<text x="159" y="131.4">47</text>
<text x="209.2" y="129.1">X1</text>
<text x="362.5" y="128.1">+3.3V</text>
<text x="89.5" y="134.5">QEI1_A</text>
<text x="89.5" y="137">QEI1_B</text>
<text x="112.7" y="136.5">95</text>
<text x="112.7" y="134">96</text>
<text x="117.6" y="137.8">PE2/PHB1</text>
<text x="117.6" y="135.3">PE3/PHA1</text>
<text x="138.5" y="135.3">PF1/I2S0TXMCLK</text>
<text x="140.9" y="137.8">PD4/I2S0RXSD</text>
<text x="141.4" y="132.7">PF0/I2S0TXSD</text>
<text x="159" y="134">61</text>
<text x="159" y="136.5">97</text>
<text x="205.5" y="132">CRYSTAL</text>
<text x="138" y="140.4">PD5/I2S0RXMCLK</text>
<text x="139.7" y="142.9">PD6/I2S0TXSCK</text>
<text x="159" y="139.1">98</text>
<text x="159" y="141.6">99</text>
<text x="204.5" y="139.8">C30</text>
<text x="204.5" y="142.2">20pF C0G</text>
<text x="224.8" y="139.8">C25</text>
<text x="224.8" y="142.2">20pF C0G</text>
<text x="286.3" y="140.8">+3.3V</text>
<text x="365.3" y="138.3" transform="rotate(-90 365.3 138.3)">2</text>
<text x="88.5" y="144.6">MOT0_PWMA</text>
<text x="88.5" y="147.2">MOT0_PWMB</text>
<text x="88.5" y="149.7">MOT1_PWMA</text>
<text x="112.7" y="144.1">34</text>
<text x="112.7" y="146.7">35</text>
<text x="112.7" y="149.2">86</text>
<text x="117.6" y="145.4">PA6/PWM0</text>
<text x="117.6" y="148">PA7/PWM1</text>
<text x="139.6" y="148">PD0/I2S0RXSCK</text>
<text x="140.4" y="145.4">PD7/I2S0TXWS</text>
<text x="159" y="146.7">10</text>
<text x="159" y="149.2">11</text>
<text x="159" y="144.1">100</text>
<text x="363.2" y="146.5" transform="rotate(-90 363.2 146.5)">10k</text>
<text x="369.9" y="146.7" transform="rotate(-90 369.9 146.7)">R27</text>
<text x="55.1" y="153.5">+3.3V</text>
<text x="88.5" y="152.3">MOT1_PWMB</text>
<text x="112.7" y="151.8">85</text>
<text x="117.6" y="153.1">PH1/PWM3</text>
<text x="117.6" y="150.5">PH0/PWM2</text>
<text x="140.2" y="150.5">PD1/I2S0RXWS</text>
<text x="365.4" y="151.4" transform="rotate(-90 365.4 151.4)">1</text>
<text x="93.5" y="159.9">RST</text>
<text x="112.7" y="161.9">51</text>
<text x="112.7" y="159.4">64</text>
<text x="117.6" y="160.7">RST</text>
<text x="152.6" y="158.1">PC5</text>
<text x="159" y="156.8">24</text>
<text x="159" y="161.9">41</text>
<text x="174.2" y="157.3">RADIO_IRQ</text>
<text x="243.3" y="156.1" transform="rotate(-90 243.3 156.1)">2</text>
<text x="253.5" y="156.1" transform="rotate(-90 253.5 156.1)">2</text>
<text x="263.7" y="156.1" transform="rotate(-90 263.7 156.1)">2</text>
<text x="273.8" y="156.1" transform="rotate(-90 273.8 156.1)">2</text>
<text x="337.5" y="156.8">3</text>
<text x="352" y="156.8">1</text>
<text x="57.9" y="163.7" transform="rotate(-90 57.9 163.7)">2</text>
<text x="88.9" y="165">JTAG_TDO</text>
<text x="89.7" y="167.5">JTAG_TDI</text>
<text x="112.7" y="164.5">77</text>
<text x="112.7" y="167">78</text>
<text x="117.6" y="163.2">NC</text>
<text x="117.6" y="165.8">PC3/TDO</text>
<text x="152.9" y="163.2">PF5</text>
<text x="152.9" y="165.8">PF4</text>
<text x="159" y="164.5">42</text>
<text x="174.2" y="162.4">LED_HEARTBEAT</text>
<text x="174.2" y="165">LED_USB</text>
<text x="241.3" y="164.5" transform="rotate(-90 241.3 164.5)">R26</text>
<text x="248" y="164.7" transform="rotate(-90 248 164.7)">9.1k</text>
<text x="251.5" y="164.5" transform="rotate(-90 251.5 164.5)">R25</text>
<text x="258.2" y="164.7" transform="rotate(-90 258.2 164.7)">9.1k</text>
<text x="261.6" y="164.5" transform="rotate(-90 261.6 164.5)">R24</text>
<text x="268.3" y="164.7" transform="rotate(-90 268.3 164.7)">9.1k</text>
<text x="271.8" y="164.5" transform="rotate(-90 271.8 164.5)">R21</text>
<text x="278.5" y="164.7" transform="rotate(-90 278.5 164.7)">9.1k</text>
<text x="337.5" y="164.5">4</text>
<text x="352" y="164.5">2</text>
<text x="55.9" y="172.1" transform="rotate(-90 55.9 172.1)">R23</text>
<text x="62.6" y="171.9" transform="rotate(-90 62.6 171.9)">10k</text>
<text x="89.1" y="170">JTAG_TMS</text>
<text x="89.3" y="172.6">JTAG_TCK</text>
<text x="112.7" y="169.5">79</text>
<text x="112.7" y="172.1">80</text>
<text x="117.6" y="168.3">PC2/TDI</text>
<text x="117.6" y="170.8">PC1/TMS</text>
<text x="117.6" y="173.4">PC0/TCK</text>
<text x="152.8" y="170.8">PE0</text>
<text x="152.8" y="173.4">PE1</text>
<text x="159" y="169.5">74</text>
<text x="159" y="172.1">75</text>
<text x="174.2" y="170">LEDBUS_CLK</text>
<text x="174.2" y="172.6">LEDBUS_DATA</text>
<text x="243.4" y="169.2" transform="rotate(-90 243.4 169.2)">1</text>
<text x="253.6" y="169.2" transform="rotate(-90 253.6 169.2)">1</text>
<text x="263.8" y="169.2" transform="rotate(-90 263.8 169.2)">1</text>
<text x="273.9" y="169.2" transform="rotate(-90 273.9 169.2)">1</text>
<text x="296.9" y="169.5">1</text>
<text x="300.5" y="170.8">3.3VOUT</text>
<text x="344.1" y="172.6">S1</text>
<text x="58" y="176.8" transform="rotate(-90 58 176.8)">1</text>
<text x="112.7" y="179.7">58</text>
<text x="218.7" y="175.1">JTAG_TMS</text>
<text x="218.8" y="177.7">JTAG_TCK</text>
<text x="296.9" y="174.6">2</text>
<text x="296.9" y="177.2">4</text>
<text x="296.9" y="179.7">6</text>
<text x="300.5" y="175.9">TMS</text>
<text x="300.5" y="178.5">TCK</text>
<text x="308.6" y="175.9">NC</text>
<text x="313.9" y="174.6">7</text>
<text x="340" y="176.7">FSM2JSMA</text>
<text x="87.8" y="182.7">ENET_LED0</text>
<text x="87.8" y="185.3">ENET_LED1</text>
<text x="112.7" y="182.2">59</text>
<text x="112.7" y="184.8">60</text>
<text x="117.6" y="181">MDIO</text>
<text x="117.6" y="183.5">LED0</text>
<text x="152.6" y="183.5">PB7</text>
<text x="159" y="182.2">89</text>
<text x="174.2" y="182.7">LEDBUS_LATCH</text>
<text x="218.4" y="180.2">JTAG_TDO</text>
<text x="219.2" y="182.7">JTAG_TDI</text>
<text x="296.9" y="182.2">8</text>
<text x="300.5" y="181">TDO</text>
<text x="300.5" y="183.5">TDI</text>
<text x="89.4" y="190.4">ENET_RX-</text>
<text x="112.7" y="189.9">37</text>
<text x="117.6" y="191.2">RXIN</text>
<text x="117.6" y="186.1">LED1</text>
<text x="278.9" y="187.8">RST</text>
<text x="295.6" y="187.3">10</text>
<text x="300.5" y="188.6">RSTN</text>
<text x="88.6" y="192.9">ENET_RX+</text>
<text x="88.7" y="198">ENET_TX+</text>
<text x="89.5" y="195.4">ENET_TX-</text>
<text x="112.7" y="192.4">40</text>
<text x="112.7" y="197.5">43</text>
<text x="112.7" y="194.9">46</text>
<text x="117.6" y="193.7">RXIP</text>
<text x="117.6" y="196.2">TXON</text>
<text x="152.5" y="193.7">PH2</text>
<text x="159" y="197.5">76</text>
<text x="159" y="192.4">84</text>
<text x="174.2" y="198">SPI_SS_ADC</text>
<text x="296.9" y="197.5">5</text>
<text x="296.9" y="194.9">9</text>
<text x="300.5" y="196.2">GND</text>
<text x="112.7" y="202.6">16</text>
<text x="117.6" y="203.9">XTALPPHY</text>
<text x="117.6" y="198.8">TXOP</text>
<text x="152.5" y="203.9">PH6</text>
<text x="152.5" y="201.3">PH5</text>
<text x="152.5" y="198.8">PH4</text>
<text x="159" y="202.6">62</text>
<text x="159" y="200">63</text>
<text x="174.2" y="200.5">SPI_SS_USER</text>
<text x="174.2" y="203.1">SPI_SS_ACCEL</text>
<text x="296.9" y="200">3</text>
<text x="300.5" y="201.3">GND</text>
<text x="300.5" y="198.8">GND</text>
<text x="48.5" y="207.9">1</text>
<text x="51.8" y="209.2">AB</text>
<text x="56.9" y="207.9">2</text>
<text x="112.7" y="205.1">17</text>
<text x="117.6" y="206.4">XTALNPHY</text>
<text x="152.5" y="206.4">PH7</text>
<text x="159" y="205.1">15</text>
<text x="174.2" y="205.6">SPI_SS_RADIO</text>
<text x="303.4" y="209.8">JTAG10</text>
<text x="306.2" y="205.6">J2</text>
<text x="49" y="213.7">CRYSTAL</text>
<text x="88.4" y="212" transform="rotate(-90 88.4 212)">2</text>
<text x="112.7" y="210.2">33</text>
<text x="117.6" y="211.5">ERBIAS</text>
<text x="152.5" y="211.5">PG7</text>
<text x="159" y="215.3">14</text>
<text x="159" y="210.2">36</text>
<text x="174.2" y="215.8">IR_RX0</text>
<text x="174.2" y="210.7">IR_TX</text>
<text x="44.4" y="218.6">C35</text>
<text x="44.4" y="220.9">20pF C0G</text>
<text x="52.2" y="216.1">X2</text>
<text x="67.3" y="218.6">C32</text>
<text x="67.3" y="220.9">20pF C0G</text>
<text x="86.4" y="220.3" transform="rotate(-90 86.4 220.3)">R13</text>
<text x="93.1" y="221.3" transform="rotate(-90 93.1 221.3)">12.4k</text>
<text x="114" y="220.3">9</text>
<text x="117.6" y="221.6">GND</text>
<text x="153.2" y="216.6">PJ0</text>
<text x="153.2" y="221.6">PJ2</text>
<text x="153.2" y="219.1">PJ1</text>
<text x="159" y="220.3">39</text>
<text x="159" y="217.8">87</text>
<text x="174.2" y="218.3">IR_RX1</text>
<text x="174.2" y="220.8">IR_RX2</text>
<text x="88.5" y="225.1" transform="rotate(-90 88.5 225.1)">1</text>
<text x="112.7" y="222.9">21</text>
<text x="112.7" y="225.4">45</text>
<text x="112.7" y="228">57</text>
<text x="117.6" y="224.2">GND</text>
<text x="117.6" y="226.7">GND</text>
<text x="153.2" y="224.2">PJ3</text>
<text x="153.2" y="226.7">PJ4</text>
<text x="159" y="222.9">50</text>
<text x="159" y="225.4">52</text>
<text x="159" y="228">53</text>
<text x="174.2" y="223.4">IR_RX3</text>
<text x="174.2" y="225.9">IR_RX4</text>
<text x="267.7" y="225.9">COMPANY:</text>
<text x="112.7" y="230.5">69</text>
<text x="112.7" y="233">82</text>
<text x="117.6" y="229.3">GND</text>
<text x="117.6" y="231.8">GND</text>
<text x="153.2" y="229.3">PJ5</text>
<text x="153.2" y="231.8">PJ6</text>
<text x="159" y="230.5">54</text>
<text x="159" y="233">55</text>
<text x="174.2" y="228.5">IR_RX5</text>
<text x="174.2" y="231">IR_RX6</text>
<text x="174.2" y="233.5">IR_RX7</text>
<text x="112.7" y="235.6">94</text>
<text x="117.6" y="234.3">GND</text>
<text x="117.6" y="236.9">GND</text>
<text x="153.2" y="234.3">PJ7</text>
<text x="267.7" y="238.6">TITLE:</text>
<text x="134.2" y="250.4">LM3S9B92</text>
<text x="138.3" y="246.2">U2</text>
<text x="204.2" y="247.5">DRAWN:</text>
<text x="242.3" y="247.5">DATED:</text>
<text x="204.2" y="257.7">CHECKED:</text>
<text x="242.3" y="257.7">DATED:</text>
<text x="278.1" y="258.9">CODE:</text>
<text x="302.3" y="258.9">SIZE:</text>
<text x="339.1" y="258.9">DRAWING NO:</text>
<text x="383.5" y="258.9">REV:</text>
<text x="204.2" y="267.8">QUALITY CONTROL:</text>
<text x="242.3" y="267.8">DATED:</text>
<text x="204.2" y="278">RELEASED:</text>
<text x="242.3" y="278">DATED:</text>
<text x="268" y="281.8">SCALE:</text>
<text x="349.2" y="281.8">SHEET:</text>
<text x="361" y="281.8">OF</text>
</g>
</svg>
